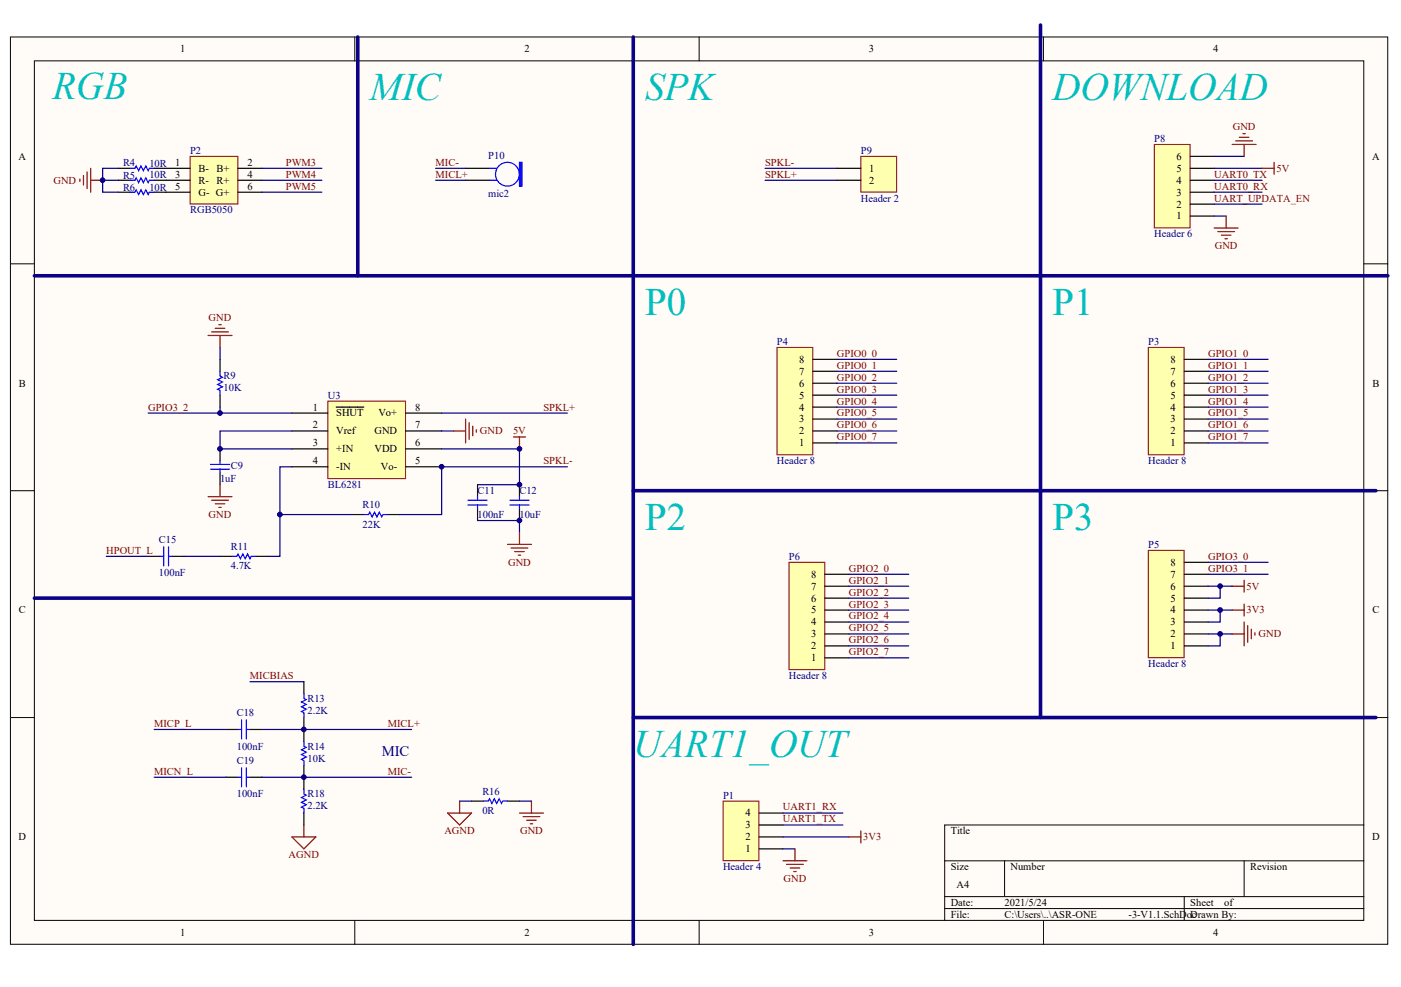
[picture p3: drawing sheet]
<svg xmlns="http://www.w3.org/2000/svg" width="287mm" height="202mm" viewBox="0 0 287 202" stroke-linecap="round" stroke-linejoin="round" font-family="sans-serif">
<g fill="#fffcf8" stroke="#000" stroke-width=".2">
<path d="M2.1 7.6h282v185.8h-282z"/>
<path d="M7 12.5h272.2v176h-272.2z"/>
</g>
<g fill="none" stroke="#000" stroke-width=".2">
<path d="M72.6 7.6v4.9M143.1 7.6v4.9M213.6 7.6v4.9M2.1 54h4.9M279.2 54h4.9M2.1 100.5h4.9M279.2 100.5h4.9M2.1 147h4.9M279.2 147h4.9M193.4 176.3h85.8M205.7 176.3v7.3M254.7 176.3v7.3"/>
<path d="M279.2 169h-85.8v19.5M72.6 188.5v4.9M143.1 188.5v4.9M193.4 183.6h85.8M193.4 186.1h85.8M213.6 188.5v4.9M242.4 183.6v4.9"/>
</g>
<path d="M38.9 32h9.8v9.8h-9.8z" fill="#ffffb0" stroke="#800000" stroke-width=".2"/>
<path d="M24.2 34.5h2.5M24.2 36.9h2.5M24.2 39.4h2.5M31.6 34.5h7.3M31.6 36.9h7.3M31.6 39.4h7.3M48.7 34.5h4.9M48.7 36.9h4.9M48.7 39.4h4.9" fill="none" stroke="#000" stroke-width=".25"/>
<path d="M26.7 34.5h.9l.3-.5 .5 1 .5-1 .5 1 .4-1 .5 1 .3-.5h1M26.7 36.9h.9l.3-.5 .5 1 .5-1 .5 1 .4-1 .5 1 .3-.5h1M26.7 39.4h.9l.3-.5 .5 1 .5-1 .5 1 .4-1 .5 1 .3-.5h1" fill="none" stroke="#00f" stroke-width=".25"/>
<path d="M21 36.9v2.5h3.2M24.2 34.5h-3.2v2.4h3.2M53.6 39.4h12.3M53.6 36.9h12.3M53.6 34.5h12.3" fill="none" stroke="#000080" stroke-width=".25"/>
<path d="M16.4 36.7v.5M17.1 35.9v2M17.8 35.2v3.4M18.6 34.5v4.9M18.6 36.9h2.4" fill="none" stroke="#800000" stroke-width=".25"/>
<path d="M73.2 7.6v48.9M7 56.5h277.1" fill="none" stroke="#0c0087" stroke-width=".74"/>
<path d="M148 164.1h7.4v12.2h-7.4z" fill="#ffffb0" stroke="#800000" stroke-width=".2"/>
<path d="M155.4 173.9h4.9M155.4 171.4h4.9M155.4 169h4.9M155.4 166.5h4.9" fill="none" stroke="#000" stroke-width=".25"/>
<path d="M156.6 36.9h14.7M156.6 34.5h14.7M160.3 166.5h12.3M160.3 169h12.3M160.3 171.4h13.5M160.3 173.9h2.4" fill="none" stroke="#000080" stroke-width=".25"/>
<path d="M160.3 176.3h4.9M161 177h3.5M161.8 177.8h1.9M162.5 178.5h.5M162.7 173.9v2.4M173.8 171.4h2.4M176.2 170.2v2.4" fill="none" stroke="#800000" stroke-width=".25"/>
<path d="M129.6 7.6v185.8" fill="none" stroke="#0c0087" stroke-width=".74"/>
<path d="M176.2 32h7.4v7.3h-7.4z" fill="#ffffb0" stroke="#800000" stroke-width=".2"/>
<path d="M95.3 34.5h4.9M95.3 36.9h4.9M171.3 34.5h4.9M171.3 36.9h4.9" fill="none" stroke="#000" stroke-width=".25"/>
<path d="M213 5.1v141.9" fill="none" stroke="#0c0087" stroke-width=".74"/>
<g fill="none" stroke="#00f" stroke-width=".25">
<path d="M100.2 36.9h1.5M100.2 34.5h1.5"/>
<circle cx="103.9" cy="35.7" r="2.44"/>
</g>
<path d="M106.3 33.2h.5v4.9h-.5z" fill-rule="evenodd" fill="#00f" stroke="#00f" stroke-width=".25"/>
<path d="M89.2 34.5h6.1M89.2 36.9h6.1" fill="none" stroke="#000080" stroke-width=".25"/>
<path d="M236.3 29.6h7.3v17.1h-7.3z" fill="#ffffb0" stroke="#800000" stroke-width=".2"/>
<path d="M243.7 39.4h4.9M243.7 36.9h4.9M243.7 34.5h4.9M243.7 32h4.9M243.7 44.3h4.9M243.7 41.8h4.9M45 91.9v2.5M45 96.8v2.5M97.8 99.3v2.4M106.3 99.3v2.4M97.8 104.2v2.4M106.3 104.2v2.4" fill="none" stroke="#000" stroke-width=".25"/>
<path d="M248.6 32h6.1M248.6 34.5h9.8M248.6 36.9h9.8M248.6 39.4h9.8M248.6 41.8h9.8M248.6 44.3h2.4" fill="none" stroke="#000080" stroke-width=".25"/>
<g fill="none" stroke="#800000" stroke-width=".25">
<path d="M252.2 29.6h4.9M253 28.8h3.4M253.7 28.1h2M254.4 27.4h.5M254.7 29.6v2.4M258.4 34.5h2.4M260.8 33.2v2.5M248.6 46.7h4.9M249.3 47.4h3.4M250 48.2h2M250.8 48.9h.5M251 44.3v2.4"/>
<path d="M105.1 89.5h2.5M106.3 89.5v2.4"/>
</g>
<path d="M43.1 95.1h3.9M43.1 96.1h3.9M45 94.4v.7M45 96.1v.7M95.8 102.5h3.9M95.8 103.4h3.9M97.8 101.7v.8M97.8 103.4v.8M104.4 102.5h3.9M104.4 103.4h3.9M106.3 101.7v.8M106.3 103.4v.8" fill="none" stroke="#00f" stroke-width=".25"/>
<path d="M67.1 82.2h15.9v15.8h-15.9z" fill="#ffffb0" stroke="#800000" stroke-width=".2"/>
<g fill="none" stroke="#000" stroke-width=".25">
<path d="M45 73.6v2.4M45 80.9v2.5M59.8 84.6h7.3M59.8 88.3h7.3M59.8 91.9h7.3M59.8 95.6h7.3M68.8 83.4h5.7M83.1 84.6h7.3M83.1 88.3h7.3M83.1 91.9h7.3M83.1 95.6h7.3M30.3 113.9h2.5"/>
<path d="M35.2 113.9h2.5M45 113.9h2.5M52.4 113.9h2.5M72 105.4h2.5M79.4 105.4h2.4M62.2 139.6v2.5M46.3 149.4h2.4M46.3 159.2h2.4M51.2 149.4h2.4M51.2 159.2h2.4M62.2 147v4.8M62.2 156.7v4.9"/>
<path d="M62.2 166.5v2.5M96.5 164.1h2.5M103.9 164.1h2.4"/>
</g>
<g fill="none" stroke="#000080" stroke-width=".25">
<path d="M45 71.2v2.4M30.3 84.6h29.5M45 83.4v1.2M59.8 88.3h-14.8v3.6h14.8M59.8 95.6h-2.5v9.8h14.7M90.4 91.9h15.9v7.4h-8.5M90.4 84.6h25.8M90.4 88.3h2.5M116.2 95.6h-25.8v9.8h-8.6M21.7 113.9h8.6M37.7 113.9h7.3M57.3 105.4v8.5h-2.4"/>
<path d="M97.8 106.6h8.5v2.5M51.2 139.6h11M31.6 149.4h14.7M31.6 159.2h14.7M53.6 149.4h30.7M53.6 159.2h30.7M94.1 164.1h2.4M106.3 164.1h2.5"/>
</g>
<g fill="none" stroke="#00f" stroke-width=".25">
<path d="M45 76v1l.5 .3-.9 .5 .9 .4-.9 .5 .9 .5-.9 .5 .4 .3v.9M32.8 113.9h.7M33.5 112v3.9M34.5 112v3.9M34.5 113.9h.7M47.5 113.9h1l.2-.4 .5 .9 .5-.9 .5 .9 .5-.9 .5 .9 .2-.5h1M74.5 105.4h.9l.3-.5 .5 1 .5-1 .5 1 .5-1 .4 1 .3-.5h1M48.7 149.4h.8M48.7 159.2h.8M49.5 147.4v4M49.5 157.2v3.9M50.4 147.4v4"/>
<path d="M50.4 157.2v3.9M50.4 149.4h.8M50.4 159.2h.8M62.2 142.1v.9l.5 .3-1 .5 1 .5-1 .5 1 .4-1 .5 .5 .3v1M62.2 151.8v1l.5 .3-1 .5 1 .4-1 .5 1 .5-1 .5 .5 .3v.9M62.2 161.6v1l.5 .2-1 .5 1 .5-1 .5 1 .5-1 .5 .5 .2v1M99 164.1h1l.2-.5 .5 1 .5-1 .5 1 .5-1 .5 1 .2-.5h1"/>
</g>
<g fill="none" stroke="#800000" stroke-width=".25">
<path d="M42.6 68.7h4.9M43.3 68h3.5M44.1 67.2h1.9M44.8 66.5h.5M45 68.7v2.5M45 99.3v2.4M92.9 88.3h2.4M95.3 85.8v4.9M96 86.6v3.4M96.8 87.3v1.9M97.5 88v.5M42.6 101.7h4.9"/>
<path d="M43.3 102.5h3.5M44.1 103.2h1.9M44.8 103.9h.5M103.9 111.5h4.9M104.6 112.2h3.5M105.4 113h1.9M106.1 113.7h.5M106.3 109.1v2.4M59.8 171.4h4.9l-2.5 2.5zM62.2 169v2.4M91.6 166.5h4.9l-2.4 2.5zM94.1 164.1v2.4"/>
<path d="M106.3 166.5h4.9M107.1 167.3h3.4M107.8 168h2M108.6 168.7h.4M108.8 164.1v2.4"/>
</g>
<path d="M129.6 100.5h152.1M7 122.5h122.6M129.6 147h152.1" fill="none" stroke="#0c0087" stroke-width=".74"/>
<path d="M159.1 71.2h7.3v21.9h-7.3z" fill="#ffffb0" stroke="#800000" stroke-width=".2"/>
<path d="M166.4 78.5h4.9M166.4 76h4.9M166.4 73.6h4.9M166.4 90.7h4.9M166.4 88.3h4.9M166.4 85.8h4.9M166.4 83.4h4.9M166.4 80.9h4.9" fill="none" stroke="#000" stroke-width=".25"/>
<path d="M171.3 73.6h12.3M171.3 76h12.3M171.3 78.5h12.3M171.3 80.9h12.3M171.3 83.4h12.3M171.3 85.8h12.3M171.3 88.3h12.3M171.3 90.7h12.3" fill="none" stroke="#000080" stroke-width=".25"/>
<path d="M235.1 71.2h7.3v21.9h-7.3z" fill="#ffffb0" stroke="#800000" stroke-width=".2"/>
<path d="M242.4 78.5h4.9M242.4 76h4.9M242.4 73.6h4.9M242.4 90.7h4.9M242.4 88.3h4.9M242.4 85.8h4.9M242.4 83.4h4.9M242.4 80.9h4.9" fill="none" stroke="#000" stroke-width=".25"/>
<path d="M247.3 73.6h12.3M247.3 76h12.3M247.3 78.5h12.3M247.3 80.9h12.3M247.3 83.4h12.3M247.3 85.8h12.3M247.3 88.3h12.3M247.3 90.7h12.3" fill="none" stroke="#000080" stroke-width=".25"/>
<path d="M161.5 115.2h7.3v21.9h-7.3z" fill="#ffffb0" stroke="#800000" stroke-width=".2"/>
<path d="M168.9 117.6h4.9M168.9 134.7h4.9M168.9 132.3h4.9M168.9 129.8h4.9M168.9 127.4h4.9M168.9 124.9h4.9M168.9 122.5h4.9M168.9 120.1h4.9" fill="none" stroke="#000" stroke-width=".25"/>
<path d="M173.8 117.6h12.2M173.8 120.1h12.2M173.8 122.5h12.2M173.8 124.9h12.2M173.8 127.4h12.2M173.8 129.8h12.2M173.8 132.3h12.2M173.8 134.7h12.2" fill="none" stroke="#000080" stroke-width=".25"/>
<path d="M235.1 112.7h7.3v22h-7.3z" fill="#ffffb0" stroke="#800000" stroke-width=".2"/>
<path d="M242.4 117.6h4.9M242.4 115.2h4.9M242.4 132.3h4.9M242.4 129.8h4.9M242.4 127.4h4.9M242.4 124.9h4.9M242.4 122.5h4.9M242.4 120.1h4.9" fill="none" stroke="#000" stroke-width=".25"/>
<path d="M247.3 115.2h12.3M247.3 117.6h12.3M247.3 120.1h4.9M247.3 124.9h4.9M247.3 129.8h4.9M249.8 120.1v2.4h-2.5M249.8 124.9v2.5h-2.5M249.8 129.8v2.5h-2.5" fill="none" stroke="#000080" stroke-width=".25"/>
<path d="M254.7 118.8v2.5M252.2 120.1h2.5M252.2 124.9h2.5M252.2 129.8h2.5M254.7 123.7v2.5M254.7 127.4v4.9M255.4 128.1v3.4M256.2 128.9v1.9M256.9 129.6v.5" fill="none" stroke="#800000" stroke-width=".25"/>
<g fill="#000080" stroke="#000080" stroke-width=".2">
<circle cx="21" cy="36.9" r=".48"/>
<circle cx="45" cy="91.9" r=".48"/>
<circle cx="45" cy="84.6" r=".48"/>
<circle cx="57.3" cy="105.4" r=".48"/>
<circle cx="62.2" cy="159.2" r=".48"/>
<circle cx="62.2" cy="149.4" r=".48"/>
<circle cx="90.4" cy="95.6" r=".48"/>
<circle cx="106.3" cy="106.6" r=".48"/>
<circle cx="106.3" cy="99.3" r=".48"/>
<circle cx="106.3" cy="91.9" r=".48"/>
<circle cx="249.8" cy="129.8" r=".48"/>
<circle cx="249.8" cy="124.9" r=".48"/>
<circle cx="249.8" cy="120" r=".48"/>
</g>
<g font-size="7.9" fill="#00bfbf">
<text x="10.7" y="20.3">RGB</text>
<text x="75.7" y="20.5">MIC</text>
<text x="132.1" y="20.5">SPK</text>
<text x="215.5" y="20.5">DOWNLOAD</text>
<text x="132.1" y="64.5">P0</text>
<text x="215.5" y="64.5">P1</text>
<text x="132.1" y="108.6">P2</text>
<text x="215.5" y="108.6">P3</text>
<text x="129.6" y="155">UART1_OUT</text>
</g>
<text font-size="3" fill="#000080" x="78.1" y="154.8">MIC</text>
<g font-size="2.2">
<text x="36.9" y="10.7">1</text>
<text x="107.4" y="10.7">2</text>
<text x="177.8" y="10.7">3</text>
<text x="248.3" y="10.7">4</text>
<text x="3.8" y="32.7">A</text>
<text x="35.9" y="33.9">1</text>
<text x="40.6" y="35.2">B-</text>
<text x="44.3" y="35.2">B+</text>
<text x="50.7" y="33.9">2</text>
<text x="177.9" y="35.2">1</text>
<text x="240.9" y="35.2">5</text>
<text x="240.9" y="32.7">6</text>
<text x="280.9" y="32.7">A</text>
<text x="35.9" y="36.4">3</text>
<text x="35.9" y="38.8">5</text>
<text x="40.6" y="37.6">R-</text>
<text x="40.6" y="40.1">G- G+</text>
<text x="44.3" y="37.6">R+</text>
<text x="50.7" y="36.4">4</text>
<text x="50.7" y="38.8">6</text>
<text x="177.9" y="37.6">2</text>
<text x="240.9" y="40.1">3</text>
<text x="240.9" y="37.6">4</text>
<text x="240.9" y="44.9">1</text>
<text x="240.9" y="42.5">2</text>
<text x="163.6" y="76.7">7</text>
<text x="163.6" y="74.3">8</text>
<text x="239.6" y="76.7">7</text>
<text x="239.6" y="74.3">8</text>
<text x="3.9" y="79.2">B</text>
<text x="163.6" y="81.6">5</text>
<text x="163.6" y="79.2">6</text>
<text x="239.6" y="81.6">5</text>
<text x="239.6" y="79.2">6</text>
<text x="281" y="79.2">B</text>
<text x="64.1" y="84.1">1</text>
<text x="64.1" y="87.7">2</text>
<text x="68.8" y="85.3">SHUT</text>
<text x="68.8" y="89">Vref</text>
<text x="76.7" y="89">GND</text>
<text x="77.5" y="85.3">Vo+</text>
<text x="85" y="87.7">7</text>
<text x="85" y="84.1">8</text>
<text x="163.6" y="89">2</text>
<text x="163.6" y="86.5">3</text>
<text x="163.6" y="84.1">4</text>
<text x="239.6" y="89">2</text>
<text x="239.6" y="86.5">3</text>
<text x="239.6" y="84.1">4</text>
<text x="64.1" y="91.4">3</text>
<text x="64.1" y="95.1">4</text>
<text x="68.8" y="92.6">+IN</text>
<text x="76.7" y="92.6">VDD</text>
<text x="85" y="95.1">5</text>
<text x="85" y="91.4">6</text>
<text x="163.6" y="91.4">1</text>
<text x="239.6" y="91.4">1</text>
<text x="68.8" y="96.3">-IN</text>
<text x="78" y="96.3">Vo-</text>
<text x="166.1" y="118.3">8</text>
<text x="239.6" y="118.3">7</text>
<text x="239.6" y="115.9">8</text>
<text x="3.9" y="125.6">C</text>
<text x="166.1" y="125.6">5</text>
<text x="166.1" y="123.2">6</text>
<text x="166.1" y="120.8">7</text>
<text x="239.6" y="125.6">4</text>
<text x="239.6" y="123.2">5</text>
<text x="239.6" y="120.8">6</text>
<text x="281" y="125.6">C</text>
<text x="166.1" y="130.5">3</text>
<text x="166.1" y="128.1">4</text>
<text x="239.6" y="130.5">2</text>
<text x="239.6" y="128.1">3</text>
<text x="166.1" y="135.4">1</text>
<text x="166.1" y="133">2</text>
<text x="239.6" y="133">1</text>
<text x="152.6" y="167.2">4</text>
<text x="3.8" y="172.1">D</text>
<text x="152.6" y="172.1">2</text>
<text x="152.6" y="169.7">3</text>
<text x="194.6" y="170.9">Title</text>
<text x="280.9" y="172.1">D</text>
<text x="152.6" y="174.5">1</text>
<text x="194.6" y="178.2">Size</text>
<text x="206.9" y="178.2">Number</text>
<text x="255.9" y="178.2">Revision</text>
<text x="194.6" y="185.6">Date:</text>
<text x="195.8" y="181.9">A4</text>
<text x="205.7" y="185.6">2021/5/24</text>
<text x="243.7" y="185.6">Sheet</text>
<text x="250.6" y="185.6">of</text>
<text x="36.9" y="191.7">1</text>
<text x="107.4" y="191.7">2</text>
<text x="177.8" y="191.7">3</text>
<text x="194.6" y="188">File:</text>
<text x="205.7" y="188">C:\Users\..\ASR-ONE</text>
<text x="231" y="188">-3-V1.1.SchDoDrawn By:</text>
<text x="244" y="188">c</text>
<text x="248.3" y="191.7">4</text>
</g>
<g font-size="2.2" fill="#000080">
<text x="236.3" y="29.1">P8</text>
<text x="25.2" y="33.9">R4</text>
<text x="30.6" y="34.2">10R</text>
<text x="38.9" y="31.5">P2</text>
<text x="100" y="32.5">P10</text>
<text x="176.2" y="31.5">P9</text>
<text x="25.2" y="36.6">R5</text>
<text x="25.2" y="39.1">R6</text>
<text x="30.6" y="36.4">10R</text>
<text x="30.6" y="39.1">10R</text>
<text x="100" y="40.3">mic2</text>
<text x="176.2" y="41.3">Header 2</text>
<text x="38.9" y="43.7">RGB5050</text>
<text x="236.3" y="48.6">Header 6</text>
<text x="159.1" y="70.6">P4</text>
<text x="235.1" y="70.6">P3</text>
<text x="45.8" y="77.7">R9</text>
<text x="45.8" y="80.2">10K</text>
<text x="67.1" y="81.6">U3</text>
<text x="159.1" y="95.1">Header 8</text>
<text x="235.1" y="95.1">Header 8</text>
<text x="45" y="98.7">1uF</text>
<text x="47.3" y="96.1">C9</text>
<text x="67.1" y="100">BL6281</text>
<text x="97.8" y="101.2">C11</text>
<text x="106.3" y="101.2">C12</text>
<text x="74.2" y="104.1">R10</text>
<text x="97.8" y="106.1">100nF</text>
<text x="106.3" y="106.1">10uF</text>
<text x="32.5" y="111.2">C15</text>
<text x="47.3" y="112.7">R11</text>
<text x="74.2" y="108">22K</text>
<text x="235.1" y="112.2">P5</text>
<text x="32.5" y="118.1">100nF</text>
<text x="47.3" y="116.6">4.7K</text>
<text x="161.5" y="114.6">P6</text>
<text x="235.1" y="136.6">Header 8</text>
<text x="62.9" y="143.7">R13</text>
<text x="161.5" y="139.1">Header 8</text>
<text x="48.5" y="146.7">C18</text>
<text x="62.9" y="146.2">2.2K</text>
<text x="48.5" y="153.5">100nF</text>
<text x="62.9" y="156">10K</text>
<text x="62.9" y="153.5">R14</text>
<text x="48.5" y="156.5">C19</text>
<text x="48.5" y="163.3">100nF</text>
<text x="62.9" y="165.7">2.2K</text>
<text x="62.9" y="163.3">R18</text>
<text x="98.7" y="166.7">0R</text>
<text x="98.7" y="162.8">R16</text>
<text x="148" y="163.5">P1</text>
<text x="148" y="178.2">Header 4</text>
</g>
<g font-size="2.2" fill="#800000">
<text x="252.4" y="26.6">GND</text>
<text x="58.5" y="33.9">PWM3</text>
<text x="89.2" y="33.9">MIC-</text>
<text x="156.6" y="33.9">SPKL-</text>
<text x="261.3" y="35.2">5V</text>
<text x="10.9" y="37.6">GND</text>
<text x="58.5" y="36.4">PWM4</text>
<text x="58.5" y="38.8">PWM5</text>
<text x="89.2" y="36.4">MICL+</text>
<text x="156.6" y="36.4">SPKL+</text>
<text x="248.6" y="36.4">UART0_TX</text>
<text x="248.6" y="38.8">UART0_RX</text>
<text x="248.6" y="41.3">UART_UPDATA_EN</text>
<text x="248.7" y="51.1">GND</text>
<text x="42.7" y="65.7">GND</text>
<text x="171.3" y="73.1">GPIO0_0</text>
<text x="171.3" y="75.5">GPIO0_1</text>
<text x="171.3" y="78">GPIO0_2</text>
<text x="247.3" y="73.1">GPIO1_0</text>
<text x="247.3" y="75.5">GPIO1_1</text>
<text x="247.3" y="78">GPIO1_2</text>
<text x="171.3" y="80.4">GPIO0_3</text>
<text x="171.3" y="82.8">GPIO0_4</text>
<text x="247.3" y="80.4">GPIO1_3</text>
<text x="247.3" y="82.8">GPIO1_4</text>
<text x="30.3" y="84.1">GPIO3_2</text>
<text x="98.3" y="89">GND</text>
<text x="105" y="89">5V</text>
<text x="111.2" y="84.1">SPKL+</text>
<text x="171.3" y="85.3">GPIO0_5</text>
<text x="171.3" y="87.7">GPIO0_6</text>
<text x="247.3" y="85.3">GPIO1_5</text>
<text x="247.3" y="87.7">GPIO1_6</text>
<text x="111.2" y="95.1">SPKL-</text>
<text x="171.3" y="90.2">GPIO0_7</text>
<text x="247.3" y="90.2">GPIO1_7</text>
<text x="42.7" y="106.1">GND</text>
<text x="21.7" y="113.4">HPOUT_L</text>
<text x="104" y="115.9">GND</text>
<text x="173.8" y="117.1">GPIO2_0</text>
<text x="173.8" y="119.5">GPIO2_1</text>
<text x="247.3" y="114.6">GPIO3_0</text>
<text x="247.3" y="117.1">GPIO3_1</text>
<text x="173.8" y="122">GPIO2_2</text>
<text x="173.8" y="124.4">GPIO2_3</text>
<text x="255.2" y="120.8">5V</text>
<text x="255.2" y="125.6">3V3</text>
<text x="173.8" y="126.9">GPIO2_4</text>
<text x="173.8" y="129.3">GPIO2_5</text>
<text x="173.8" y="131.8">GPIO2_6</text>
<text x="257.6" y="130.5">GND</text>
<text x="173.8" y="134.2">GPIO2_7</text>
<text x="51.2" y="139.1">MICBIAS</text>
<text x="31.6" y="148.9">MICP_L</text>
<text x="79.4" y="148.9">MICL+</text>
<text x="31.6" y="158.7">MICN_L</text>
<text x="79.4" y="158.7">MIC-</text>
<text x="160.3" y="166">UART1_RX</text>
<text x="91" y="170.9">AGND</text>
<text x="106.5" y="170.9">GND</text>
<text x="160.3" y="168.4">UART1_TX</text>
<text x="176.7" y="172.1">3V3</text>
<text x="59.1" y="175.8">AGND</text>
<text x="160.4" y="180.7">GND</text>
</g>
</svg>
